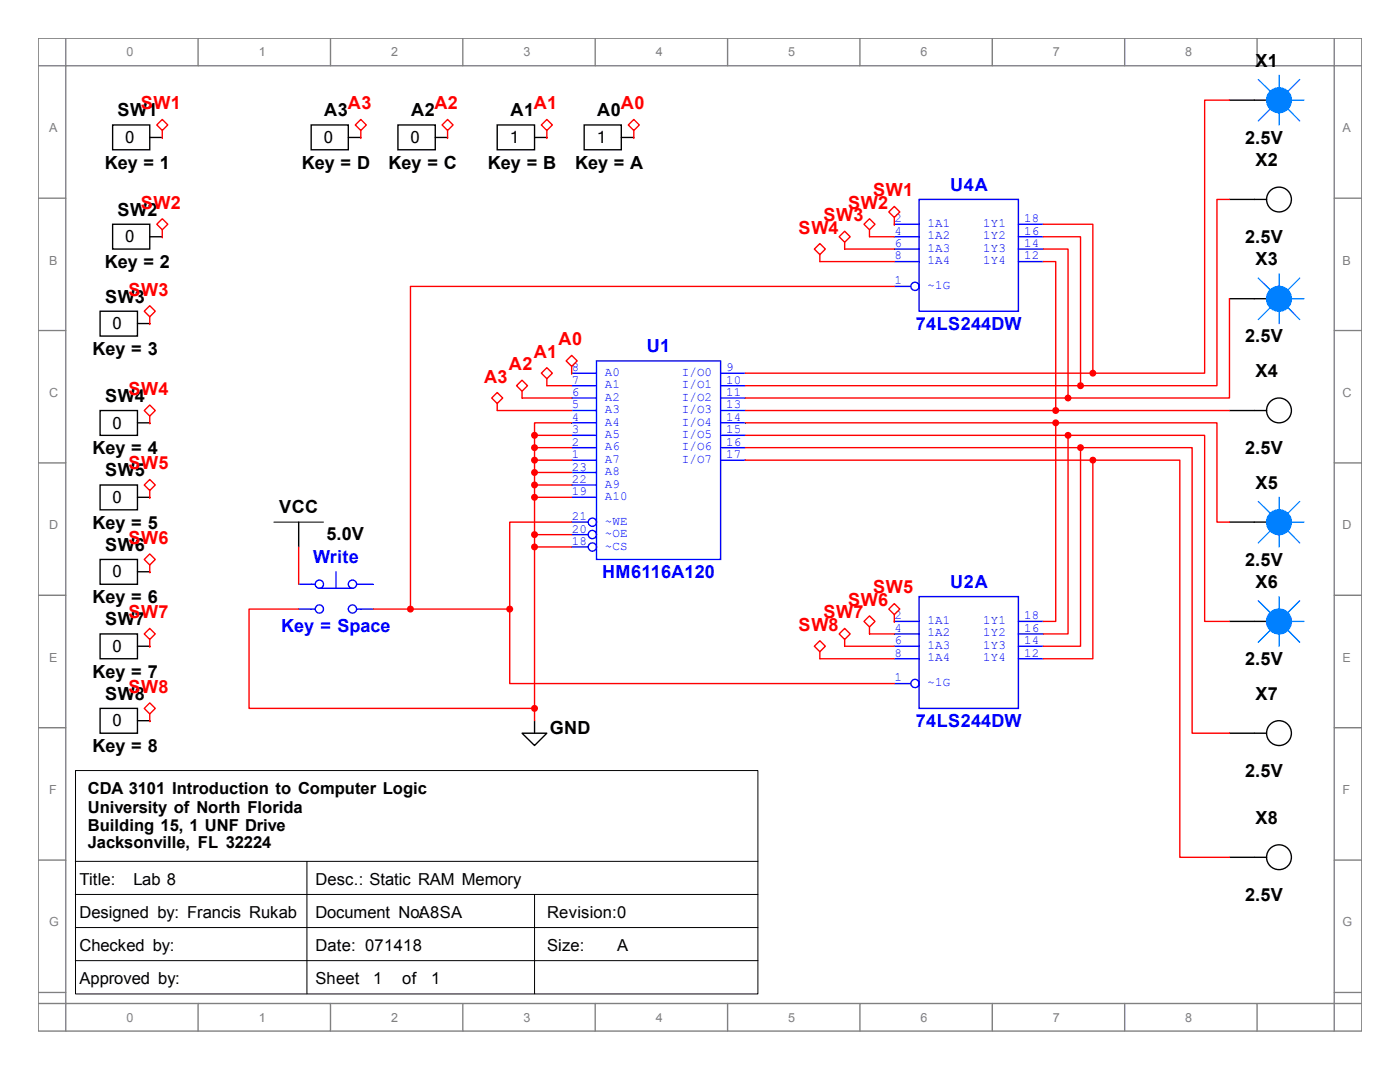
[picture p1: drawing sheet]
<svg xmlns="http://www.w3.org/2000/svg" width="279mm" height="216mm" viewBox="0 0 279 216" stroke-linecap="round" stroke-linejoin="round" font-family="sans-serif">
<g fill="none" stroke="#808080" stroke-width=".28">
<path d="M7.6 7.6h264.2v198.1h-264.2zM7.6 13.1h264.2M13.1 7.6v198.1M39.5 7.6v5.5M66 7.6v5.5M92.4 7.6v5.5M118.8 7.6v5.5M145.2 7.6v5.5M171.6 7.6v5.5M198 7.6v5.5M224.5 7.6v5.5M250.9 7.6v5.5"/>
<path d="M266.3 7.6v198.1M7.6 39.5h5.5M266.3 39.5h5.5M7.6 66h5.5M266.3 66h5.5M7.6 92.4h5.5M266.3 92.4h5.5M7.6 118.8h5.5M266.3 118.8h5.5M7.6 145.2h5.5M266.3 145.2h5.5M7.6 171.6h5.5"/>
<path d="M266.3 171.6h5.5M7.6 198h5.5M266.3 198h5.5M7.6 200.2h264.2M39.5 200.2v5.5M66 200.2v5.5M92.4 200.2v5.5M118.8 200.2v5.5M145.2 200.2v5.5M171.6 200.2v5.5M198 200.2v5.5M224.5 200.2v5.5"/>
<path d="M250.9 200.2v5.5"/>
</g>
<path d="M15.1 153.8h136.2v44.5h-136.2zM15 171.9h136.3M15 178.5h136.3M61.3 171.9v26.4M106.7 178.5v19.8M15 185.1h136.3M15 191.7h136.3" fill="none" stroke="#000" stroke-width=".2"/>
<path d="M119 72h24.8v39.6h-24.8z" fill="none" stroke="#00f" stroke-width=".28"/>
<path d="M114.1 96.8h4.9" fill="none" stroke="#00f" stroke-width=".28"/>
<path d="M114.1 94.3h4.9" fill="none" stroke="#00f" stroke-width=".28"/>
<path d="M114.1 91.8h4.9" fill="none" stroke="#00f" stroke-width=".28"/>
<path d="M114.1 84.4h4.9" fill="none" stroke="#00f" stroke-width=".28"/>
<path d="M114.1 86.9h4.9" fill="none" stroke="#00f" stroke-width=".28"/>
<path d="M114.1 89.3h4.9" fill="none" stroke="#00f" stroke-width=".28"/>
<path d="M114.1 81.9h4.9" fill="none" stroke="#00f" stroke-width=".28"/>
<path d="M114.1 77h4.9" fill="none" stroke="#00f" stroke-width=".28"/>
<path d="M114.1 79.4h4.9" fill="none" stroke="#00f" stroke-width=".28"/>
<path d="M114.1 74.5h4.9" fill="none" stroke="#00f" stroke-width=".28"/>
<g fill="none" stroke="#00f" stroke-width=".28">
<path d="M114.1 106.7h3.3"/>
<circle cx="118.2" cy="106.7" r=".82"/>
</g>
<g fill="none" stroke="#00f" stroke-width=".28">
<path d="M114.1 109.1h3.3"/>
<circle cx="118.2" cy="109.2" r=".82"/>
</g>
<path d="M114.1 99.2h4.9" fill="none" stroke="#00f" stroke-width=".28"/>
<path d="M143.8 74.5h5" fill="none" stroke="#00f" stroke-width=".28"/>
<path d="M143.8 77h5" fill="none" stroke="#00f" stroke-width=".28"/>
<path d="M143.8 79.4h5" fill="none" stroke="#00f" stroke-width=".28"/>
<path d="M143.8 81.9h5" fill="none" stroke="#00f" stroke-width=".28"/>
<path d="M143.8 84.4h5" fill="none" stroke="#00f" stroke-width=".28"/>
<path d="M143.8 86.9h5" fill="none" stroke="#00f" stroke-width=".28"/>
<path d="M143.8 89.3h5" fill="none" stroke="#00f" stroke-width=".28"/>
<path d="M143.8 91.8h5" fill="none" stroke="#00f" stroke-width=".28"/>
<g fill="none" stroke="#00f" stroke-width=".28">
<path d="M114.1 104.2h3.3M183.4 119h19.8v22.4h-19.8z"/>
<circle cx="118.2" cy="104.2" r=".82"/>
</g>
<path d="M203.2 124h5" fill="none" stroke="#00f" stroke-width=".28"/>
<path d="M203.2 126.5h5" fill="none" stroke="#00f" stroke-width=".28"/>
<path d="M203.2 128.9h5" fill="none" stroke="#00f" stroke-width=".28"/>
<path d="M203.2 131.4h5" fill="none" stroke="#00f" stroke-width=".28"/>
<path d="M178.5 124h4.9" fill="none" stroke="#00f" stroke-width=".28"/>
<path d="M178.5 126.5h4.9" fill="none" stroke="#00f" stroke-width=".28"/>
<path d="M178.5 128.9h4.9" fill="none" stroke="#00f" stroke-width=".28"/>
<path d="M178.5 131.4h4.9" fill="none" stroke="#00f" stroke-width=".28"/>
<g fill="none" stroke="#00f" stroke-width=".28">
<path d="M178.5 136.4h3.3"/>
<circle cx="182.6" cy="136.4" r=".82"/>
</g>
<path d="M250.3 20h2.5" fill="none" stroke="#000" stroke-width=".28"/>
<path d="M251.1 15.9l2.5 2.4M255.3 15v2.5M257.7 20h2.5M259.4 15.9l-2.5 2.4M253.6 21.6l-2.5 2.5M255.3 22.5v2.4M256.9 21.6l2.5 2.5" fill="none" stroke="#0080ff" stroke-width=".28"/>
<circle cx="255.3" cy="20" r="2.47" fill="#0080ff"/>
<g fill="none" stroke="#0080ff" stroke-width=".28">
<path d="M251.1 55.5l2.5 2.5M255.3 54.7v2.4M257.7 59.6h2.5M259.4 55.5l-2.5 2.5M253.6 61.3l-2.5 2.5M255.3 62.1v2.5M256.9 61.3l2.5 2.5"/>
<circle cx="255.3" cy="20" r="2.47"/>
</g>
<g fill="none" stroke="#000" stroke-width=".28">
<path d="M245.4 20h4.9M245.4 39.8h7.4M250.3 59.6h2.5"/>
<circle cx="255.3" cy="39.8" r="2.47"/>
</g>
<circle cx="255.3" cy="59.6" r="2.47" fill="#0080ff"/>
<g fill="none" stroke="#0080ff" stroke-width=".28">
<path d="M255.3 99.2v2.5M251.1 100.1l2.5 2.4M253.6 105.8l-2.5 2.5M255.3 106.7v2.4M256.9 105.8l2.5 2.5M257.7 104.2h2.5M259.4 100.1l-2.5 2.4"/>
<circle cx="255.3" cy="59.6" r="2.47"/>
</g>
<g fill="none" stroke="#000" stroke-width=".28">
<path d="M245.4 59.6h4.9M245.4 81.9h7.4M250.3 104.2h2.5"/>
<circle cx="255.2" cy="81.9" r="2.48"/>
</g>
<circle cx="255.3" cy="104.2" r="2.47" fill="#0080ff"/>
<g fill="none" stroke="#0080ff" stroke-width=".28">
<path d="M251.1 119.9l2.5 2.4M255.3 119v2.5M259.4 119.9l-2.5 2.4M253.6 125.6l-2.5 2.5M255.3 126.5v2.4M256.9 125.6l2.5 2.5M257.7 124h2.5"/>
<circle cx="255.3" cy="104.2" r="2.47"/>
</g>
<path d="M245.4 104.2h4.9M250.3 124h2.5" fill="none" stroke="#000" stroke-width=".28"/>
<circle cx="255.3" cy="124" r="2.47" fill="#0080ff"/>
<circle cx="255.3" cy="124" r="2.47" fill="none" stroke="#0080ff" stroke-width=".28"/>
<g fill="none" stroke="#000" stroke-width=".28">
<path d="M22.5 24.9h7.4v5h-7.4zM29.9 27.4h2.5M22.5 44.7h7.4v5h-7.4zM29.9 47.2h2.5M20 62.1h7.4v5h-7.4zM27.4 64.6h2.5M20 81.9h7.4v5h-7.4zM20 96.8h7.4v4.9h-7.4zM27.4 84.4h2.5M27.4 99.2h2.5M20 111.6h7.4v5h-7.4zM27.4 114.1h2.5"/>
<path d="M20 126.5h7.4v4.9h-7.4zM27.4 128.9h2.5M245.4 124h4.9M20 141.4h7.4v4.9h-7.4zM27.4 143.8h2.5M245.4 146.3h7.4M245.4 171.1h7.4"/>
<circle cx="255.2" cy="146.3" r="2.48"/>
<circle cx="255.2" cy="171" r="2.48"/>
</g>
<path d="M31.3 24.9l1.1-1.1 1.1 1.1-1.1 1.1z" fill="none" stroke="#f00" stroke-width=".28"/>
<path d="M32.4 27.4h.1M32.4 26v1.4M32.4 43.6l1.1 1.1-1.1 1.1-1.1-1.1z" fill="none" stroke="#f00" stroke-width=".28"/>
<path d="M32.4 47.2h.1M32.4 45.8v1.4M28.8 62.1l1.1-1.1 1.1 1.1-1.1 1.1z" fill="none" stroke="#f00" stroke-width=".28"/>
<path d="M29.9 64.6h.1M29.9 63.2v1.4M28.8 81.9l1.1-1.1 1.1 1.1-1.1 1.1z" fill="none" stroke="#f00" stroke-width=".28"/>
<path d="M28.8 96.8l1.1-1.1 1.1 1.1-1.1 1.1zM29.9 84.4h.1M29.9 83v1.4" fill="none" stroke="#f00" stroke-width=".28"/>
<path d="M29.9 99.2h.1M29.9 97.9v1.3M28.8 111.6l1.1-1.1 1.1 1.1-1.1 1.1z" fill="none" stroke="#f00" stroke-width=".28"/>
<path d="M29.9 114.1h.1M29.9 112.7v1.4M28.8 126.5l1.1-1.1 1.1 1.1-1.1 1.1z" fill="none" stroke="#f00" stroke-width=".28"/>
<path d="M29.9 128.9h.1M29.9 127.6v1.3M28.8 141.4l1.1-1.1 1.1 1.1-1.1 1.1z" fill="none" stroke="#f00" stroke-width=".28"/>
<path d="M113 72l1.1-1.1 1.1 1.1-1.1 1.1zM29.9 143.8h.1M29.9 142.5v1.3" fill="none" stroke="#f00" stroke-width=".28"/>
<path d="M108 74.5l1.1-1.1 1.1 1.1-1.1 1.1zM114.1 74.5h.1M114.1 73.1v1.4" fill="none" stroke="#f00" stroke-width=".28"/>
<path d="M103.1 77l1.1-1.1 1.1 1.1-1.1 1.1zM109.1 75.6v1.4h5" fill="none" stroke="#f00" stroke-width=".28"/>
<path d="M98.1 79.4l1.1-1.1 1.1 1.1-1.1 1.1zM104.2 78.1v1.3h9.9" fill="none" stroke="#f00" stroke-width=".28"/>
<path d="M99.2 80.5v1.4h14.9M177.4 121.5l1.1-1.1 1.1 1.1-1.1 1.1z" fill="none" stroke="#f00" stroke-width=".28"/>
<path d="M172.4 124l1.1-1.1 1.1 1.1-1.1 1.1zM178.5 124h.1M178.5 122.6v1.4" fill="none" stroke="#f00" stroke-width=".28"/>
<path d="M167.5 126.5l1.1-1.1 1.1 1.1-1.1 1.1zM173.5 125.1v1.4h5" fill="none" stroke="#f00" stroke-width=".28"/>
<path d="M162.5 128.9l1.1-1.1 1.1 1.1-1.1 1.1zM168.6 127.6v1.3h9.9" fill="none" stroke="#f00" stroke-width=".28"/>
<path d="M163.6 130v1.4h14.9" fill="none" stroke="#f00" stroke-width=".28"/>
<path d="M104.2 146.3h4.9l-2.4 2.5zM106.7 143.8v2.5" fill="none" stroke="#000" stroke-width=".28"/>
<circle cx="106.7" cy="99.2" r=".55" fill="#f00"/>
<g fill="none" stroke="#f00" stroke-width=".28">
<path d="M106.7 99.2h7.4"/>
<circle cx="106.7" cy="99.2" r=".55"/>
</g>
<circle cx="106.7" cy="96.8" r=".56" fill="#f00"/>
<g fill="none" stroke="#f00" stroke-width=".28">
<path d="M114.1 96.8h-7.4v2.4"/>
<circle cx="106.7" cy="96.8" r=".56"/>
</g>
<circle cx="106.7" cy="94.3" r=".55" fill="#f00"/>
<g fill="none" stroke="#f00" stroke-width=".28">
<path d="M114.1 94.3h-7.4v2.5"/>
<circle cx="106.7" cy="94.3" r=".55"/>
</g>
<circle cx="106.7" cy="91.8" r=".56" fill="#f00"/>
<g fill="none" stroke="#f00" stroke-width=".28">
<path d="M114.1 91.8h-7.4v2.5"/>
<circle cx="106.7" cy="91.8" r=".56"/>
</g>
<circle cx="106.7" cy="89.3" r=".55" fill="#f00"/>
<g fill="none" stroke="#f00" stroke-width=".28">
<path d="M114.1 89.3h-7.4v2.5"/>
<circle cx="106.7" cy="89.3" r=".55"/>
</g>
<circle cx="106.7" cy="86.9" r=".56" fill="#f00"/>
<g fill="none" stroke="#f00" stroke-width=".28">
<path d="M106.7 86.9h7.4M106.7 86.9v2.4M114.1 84.4h-7.4v2.5"/>
<circle cx="106.7" cy="86.9" r=".56"/>
</g>
<circle cx="106.7" cy="109.1" r=".55" fill="#f00"/>
<g fill="none" stroke="#f00" stroke-width=".28">
<path d="M106.7 109.1h7.4"/>
<circle cx="106.7" cy="109.1" r=".55"/>
</g>
<path d="M183.4 39.8h19.8v22.3h-19.8z" fill="none" stroke="#00f" stroke-width=".28"/>
<path d="M203.2 44.7h5" fill="none" stroke="#00f" stroke-width=".28"/>
<path d="M203.2 47.2h5" fill="none" stroke="#00f" stroke-width=".28"/>
<path d="M203.2 49.7h5" fill="none" stroke="#00f" stroke-width=".28"/>
<path d="M203.2 52.2h5" fill="none" stroke="#00f" stroke-width=".28"/>
<path d="M178.5 44.7h4.9" fill="none" stroke="#00f" stroke-width=".28"/>
<path d="M178.5 47.2h4.9" fill="none" stroke="#00f" stroke-width=".28"/>
<path d="M178.5 49.7h4.9" fill="none" stroke="#00f" stroke-width=".28"/>
<path d="M178.5 52.2h4.9" fill="none" stroke="#00f" stroke-width=".28"/>
<g fill="none" stroke="#00f" stroke-width=".28">
<path d="M178.5 57.1h3.3"/>
<circle cx="182.6" cy="57.1" r=".82"/>
</g>
<path d="M177.4 42.3l1.1-1.1 1.1 1.1-1.1 1.1z" fill="none" stroke="#f00" stroke-width=".28"/>
<path d="M172.4 44.7l1.1-1.1 1.1 1.1-1.1 1.1zM178.5 44.7h.1M178.5 43.4v1.3" fill="none" stroke="#f00" stroke-width=".28"/>
<path d="M167.5 47.2l1.1-1.1 1.1 1.1-1.1 1.1zM173.5 45.8v1.4h5" fill="none" stroke="#f00" stroke-width=".28"/>
<path d="M162.5 49.7l1.1-1.1 1.1 1.1-1.1 1.1zM168.6 48.3v1.4h9.9" fill="none" stroke="#f00" stroke-width=".28"/>
<path d="M125.4 24.9l1.1-1.1 1.1 1.1-1.1 1.1zM163.6 50.8v1.4h14.9" fill="none" stroke="#f00" stroke-width=".28"/>
<path d="M62.1 24.9h7.4v5h-7.4zM69.5 27.4h2.5M79.4 24.9h7.5v5h-7.5zM86.9 27.4h2.4M99.2 24.9h7.5v5h-7.5zM106.7 27.4h2.4M116.6 24.9h7.4v5h-7.4zM124 27.4h2.5" fill="none" stroke="#000" stroke-width=".28"/>
<path d="M108 24.9l1.1-1.1 1.1 1.1-1.1 1.1zM126.5 27.4h.1M126.5 26v1.4" fill="none" stroke="#f00" stroke-width=".28"/>
<path d="M88.2 24.9l1.1-1.1 1.1 1.1-1.1 1.1zM109.1 27.4h.1M109.1 26v1.4" fill="none" stroke="#f00" stroke-width=".28"/>
<path d="M70.9 24.9l1.1-1.1 1.1 1.1-1.1 1.1zM89.3 27.4h.1M89.3 26v1.4" fill="none" stroke="#f00" stroke-width=".28"/>
<path d="M72 27.4h.1M72 26v1.4" fill="none" stroke="#f00" stroke-width=".28"/>
<circle cx="210.7" cy="81.9" r=".56" fill="#f00"/>
<g fill="none" stroke="#f00" stroke-width=".28">
<path d="M208.2 52.2h2.5v29.7M148.8 81.9h96.6"/>
<circle cx="210.7" cy="81.9" r=".56"/>
</g>
<circle cx="213.2" cy="79.4" r=".55" fill="#f00"/>
<g fill="none" stroke="#f00" stroke-width=".28">
<path d="M208.2 49.7h4.9v29.7M245.4 59.6v19.8h-32.3M148.8 79.4h64.3"/>
<circle cx="213.2" cy="79.4" r=".55"/>
</g>
<circle cx="215.6" cy="77" r=".56" fill="#f00"/>
<g fill="none" stroke="#f00" stroke-width=".28">
<path d="M245.4 39.8h-2.5v37.2h-27.3M208.2 47.2h7.4v29.8M148.8 77h66.8"/>
<circle cx="215.6" cy="77" r=".56"/>
</g>
<circle cx="218.1" cy="74.5" r=".55" fill="#f00"/>
<g fill="none" stroke="#f00" stroke-width=".28">
<path d="M245.4 20h-5v54.5h-22.3M208.2 44.7h9.9v29.8M148.8 74.5h69.3"/>
<circle cx="218.1" cy="74.5" r=".55"/>
</g>
<circle cx="106.7" cy="106.7" r=".56" fill="#f00"/>
<g fill="none" stroke="#f00" stroke-width=".28">
<path d="M106.7 99.2v9.9M106.7 106.7h7.4"/>
<circle cx="106.7" cy="106.7" r=".56"/>
</g>
<circle cx="210.7" cy="84.4" r=".55" fill="#f00"/>
<g fill="none" stroke="#f00" stroke-width=".28">
<path d="M148.8 84.4h61.9M210.7 84.4h32.2v19.8h2.5M210.7 84.4v39.6h-2.5"/>
<circle cx="210.7" cy="84.4" r=".55"/>
</g>
<circle cx="213.1" cy="86.9" r=".55" fill="#f00"/>
<g fill="none" stroke="#f00" stroke-width=".28">
<path d="M148.8 86.9h64.3M213.1 86.9h27.3v37.1h5M213.1 86.9v39.6h-4.9"/>
<circle cx="213.1" cy="86.9" r=".55"/>
</g>
<circle cx="215.6" cy="89.3" r=".55" fill="#f00"/>
<g fill="none" stroke="#f00" stroke-width=".28">
<path d="M148.8 89.3h66.8M215.6 89.3h22.3v57h7.5M215.6 89.3v39.6h-7.4"/>
<circle cx="215.6" cy="89.3" r=".55"/>
</g>
<circle cx="218.1" cy="91.8" r=".55" fill="#f00"/>
<g fill="none" stroke="#f00" stroke-width=".28">
<path d="M148.8 91.8h69.3M218.1 91.8h17.4v79.3h9.9M218.1 91.8v39.6h-9.9"/>
<circle cx="218.1" cy="91.8" r=".55"/>
</g>
<path d="M54.7 104.2h9.9" fill="none" stroke="#000" stroke-width=".2"/>
<path d="M59.6 104.2v4.9" fill="none" stroke="#000" stroke-width=".28"/>
<g fill="none" stroke="#00f" stroke-width=".28">
<path d="M62.1 116.6h.8M63.8 117.4h6.6M67.1 114.1v3.3M71.2 116.6h.8M62.1 121.5h.8M71.2 121.5h.8"/>
<circle cx="63.7" cy="116.6" r=".82"/>
<circle cx="70.3" cy="116.6" r=".82"/>
<circle cx="63.7" cy="121.5" r=".82"/>
<circle cx="70.3" cy="121.5" r=".82"/>
</g>
<path d="M72 116.6h2.5" fill="none" stroke="#00f" stroke-width=".28"/>
<path d="M72 121.5h2.5" fill="none" stroke="#00f" stroke-width=".28"/>
<path d="M59.6 116.6h2.5" fill="none" stroke="#00f" stroke-width=".28"/>
<path d="M59.6 121.5h2.5" fill="none" stroke="#00f" stroke-width=".28"/>
<path d="M59.6 109.1v7.5" fill="none" stroke="#f00" stroke-width=".28"/>
<circle cx="106.7" cy="141.3" r=".56" fill="#f00"/>
<g fill="none" stroke="#f00" stroke-width=".28">
<path d="M106.7 109.1v34.7M59.6 121.5h-9.9v19.9h57"/>
<circle cx="106.7" cy="141.3" r=".56"/>
</g>
<circle cx="101.7" cy="121.5" r=".56" fill="#f00"/>
<g fill="none" stroke="#f00" stroke-width=".28">
<path d="M114.1 104.2h-12.4v32.2h76.8"/>
<circle cx="101.7" cy="121.5" r=".56"/>
</g>
<circle cx="81.9" cy="121.5" r=".56" fill="#f00"/>
<g fill="none" stroke="#f00" stroke-width=".28">
<path d="M178.5 57.1h-96.6v64.4M74.5 121.5h27.2"/>
<circle cx="81.9" cy="121.5" r=".56"/>
</g>
<g font-size="3.6">
<text x="250.6" y="13.3">X1</text>
<text x="23.5" y="23.2">SW1</text>
<text x="64.7" y="23.2">A3</text>
<text x="82.1" y="23.2">A2</text>
<text x="101.9" y="23.2">A1</text>
<text x="119.2" y="23.2">A0</text>
<text x="248.5" y="28.7">2.5V</text>
<text x="20.9" y="33.7">Key = 1</text>
<text x="60.2" y="33.7">Key = D</text>
<text x="77.6" y="33.7">Key = C</text>
<text x="97.4" y="33.7">Key = B</text>
<text x="114.8" y="33.7">Key = A</text>
<text x="250.6" y="33.1">X2</text>
<text x="23.5" y="43">SW2</text>
<text x="20.9" y="53.5">Key = 2</text>
<text x="248.5" y="48.5">2.5V</text>
<text x="250.6" y="52.9">X3</text>
<text x="21" y="60.4">SW3</text>
<text x="18.5" y="70.8">Key = 3</text>
<text x="248.5" y="68.3">2.5V</text>
<text x="250.6" y="75.2">X4</text>
<text x="21" y="80.2">SW4</text>
<text x="18.5" y="90.6">Key = 4</text>
<text x="21" y="95">SW5</text>
<text x="248.5" y="90.6">2.5V</text>
<text x="250.6" y="97.5">X5</text>
<text x="18.5" y="105.5">Key = 5</text>
<text x="55.7" y="102.4">VCC</text>
<text x="65.2" y="107.7">5.0V</text>
<text x="21" y="109.9">SW6</text>
<text x="248.5" y="112.9">2.5V</text>
<text x="250.6" y="117.3">X6</text>
<text x="18.5" y="120.4">Key = 6</text>
<text x="21" y="124.8">SW7</text>
<text x="18.5" y="135.2">Key = 7</text>
<text x="248.5" y="132.7">2.5V</text>
<text x="21" y="139.6">SW8</text>
<text x="250.6" y="139.6">X7</text>
<text x="109.7" y="146.5">GND</text>
<text x="18.5" y="150.1">Key = 8</text>
<text x="248.5" y="155">2.5V</text>
<text x="250.6" y="164.4">X8</text>
<text x="248.5" y="179.8">2.5V</text>
</g>
<g font-size="3.6" fill="#f00">
<text x="28.1" y="21.8">SW1</text>
<text x="69.4" y="21.8">A3</text>
<text x="86.7" y="21.8">A2</text>
<text x="106.5" y="21.8">A1</text>
<text x="123.9" y="21.8">A0</text>
<text x="28.1" y="41.7">SW2</text>
<text x="169.3" y="41.7">SW2</text>
<text x="174.2" y="39.2">SW1</text>
<text x="159.4" y="46.6">SW4</text>
<text x="164.3" y="44.1">SW3</text>
<text x="25.7" y="59">SW3</text>
<text x="106.5" y="71.4">A1</text>
<text x="111.5" y="68.9">A0</text>
<text x="96.6" y="76.3">A3</text>
<text x="101.6" y="73.8">A2</text>
<text x="25.7" y="78.8">SW4</text>
<text x="25.7" y="93.6">SW5</text>
<text x="25.7" y="108.5">SW6</text>
<text x="174.2" y="118.4">SW5</text>
<text x="25.7" y="123.4">SW7</text>
<text x="159.4" y="125.9">SW8</text>
<text x="164.3" y="123.4">SW7</text>
<text x="169.3" y="120.9">SW6</text>
<text x="25.7" y="138.2">SW8</text>
</g>
<g font-size="3.6" fill="#00f">
<text x="189.7" y="38.1">U4A</text>
<text x="182.8" y="65.9">74LS244DW</text>
<text x="129.1" y="70.3">U1</text>
<text x="62.5" y="112.4">Write</text>
<text x="120.2" y="115.4">HM6116A120</text>
<text x="189.7" y="117.3">U2A</text>
<text x="56.1" y="126.1">Key = Space</text>
<text x="182.8" y="145.1">74LS244DW</text>
</g>
<g font-size="3.3">
<text x="25" y="28.5">0</text>
<text x="64.6" y="28.5">0</text>
<text x="81.9" y="28.5">0</text>
<text x="101.7" y="28.5">1</text>
<text x="119.1" y="28.5">1</text>
<text x="25" y="48.3">0</text>
<text x="22.5" y="65.7">0</text>
<text x="22.5" y="85.5">0</text>
<text x="22.5" y="100.4">0</text>
<text x="22.5" y="115.2">0</text>
<text x="22.5" y="130.1">0</text>
<text x="22.5" y="144.9">0</text>
<text x="17.5" y="158.4">CDA 3101 Introduction to Computer Logic</text>
<text x="17.5" y="162.2">University of North Florida</text>
<text x="17.5" y="165.8">Building 15, 1 UNF Drive</text>
<text x="17.5" y="169.1">Jacksonville, FL 32224</text>
<text x="15.9" y="176.5">Title:</text>
<text x="26.6" y="176.5">Lab 8</text>
<text x="62.9" y="176.5">Desc.: Static RAM Memory</text>
<text x="15.9" y="183.1">Designed by: Francis Rukab</text>
<text x="62.9" y="183.1">Document No:A8SA</text>
<text x="109.2" y="183.1">Revision:0</text>
<text x="15.9" y="189.7">Checked by:</text>
<text x="62.9" y="189.7">Date: 071418</text>
<text x="109.2" y="189.7">Size:</text>
<text x="123.2" y="189.7">A</text>
<text x="15.9" y="196.3">Approved by:</text>
<text x="62.9" y="196.3">Sheet</text>
<text x="74.5" y="196.3">1</text>
<text x="80.3" y="196.3">of</text>
<text x="86.1" y="196.3">1</text>
</g>
<g font-size="2.5" fill="#808080">
<text x="25.2" y="11.2">0</text>
<text x="51.6" y="11.2">1</text>
<text x="78.1" y="11.2">2</text>
<text x="104.5" y="11.2">3</text>
<text x="130.9" y="11.2">4</text>
<text x="157.3" y="11.2">5</text>
<text x="183.7" y="11.2">6</text>
<text x="210.1" y="11.2">7</text>
<text x="236.6" y="11.2">8</text>
<text x="9.8" y="26.4">A</text>
<text x="267.9" y="26.4">A</text>
<text x="9.8" y="52.8">B</text>
<text x="267.9" y="52.8">B</text>
<text x="9.8" y="79.2">C</text>
<text x="267.9" y="79.2">C</text>
<text x="9.8" y="105.6">D</text>
<text x="267.9" y="105.6">D</text>
<text x="9.8" y="132">E</text>
<text x="267.9" y="132">E</text>
<text x="9.8" y="158.5">F</text>
<text x="267.9" y="158.5">F</text>
<text x="9.8" y="184.9">G</text>
<text x="267.9" y="184.9">G</text>
<text x="25.2" y="203.8">0</text>
<text x="51.6" y="203.8">1</text>
<text x="78.1" y="203.8">2</text>
<text x="104.5" y="203.8">3</text>
<text x="130.9" y="203.8">4</text>
<text x="157.3" y="203.8">5</text>
<text x="183.7" y="203.8">6</text>
<text x="210.1" y="203.8">7</text>
<text x="236.6" y="203.8">8</text>
</g>
<g font-size="2.5" fill="#00f">
<text x="178.5" y="44.4">2</text>
<text x="178.5" y="46.8">4</text>
<text x="185.1" y="45.3">1A1</text>
<text x="185.1" y="47.8">1A2</text>
<text x="196.2" y="45.3">1Y1</text>
<text x="196.2" y="47.8">1Y2</text>
<text x="204.4" y="44.4">18</text>
<text x="204.4" y="46.8">16</text>
<text x="178.5" y="49.3">6</text>
<text x="178.5" y="51.8">8</text>
<text x="185.1" y="50.2">1A3</text>
<text x="185.1" y="52.7">1A4</text>
<text x="196.2" y="50.2">1Y3</text>
<text x="196.2" y="52.7">1Y4</text>
<text x="204.4" y="49.3">14</text>
<text x="204.4" y="51.8">12</text>
<text x="178.5" y="56.7">1</text>
<text x="185.1" y="57.7">~1G</text>
<text x="114.1" y="76.5">7</text>
<text x="114.1" y="74.1">8</text>
<text x="120.7" y="77.5">A1</text>
<text x="120.7" y="75">A0</text>
<text x="136.1" y="75">I/O0</text>
<text x="136.1" y="77.5">I/O1</text>
<text x="144.9" y="74.1">9</text>
<text x="144.9" y="76.5">10</text>
<text x="114.1" y="84">4</text>
<text x="114.1" y="81.5">5</text>
<text x="114.1" y="79">6</text>
<text x="120.7" y="82.4">A3</text>
<text x="120.7" y="80">A2</text>
<text x="136.1" y="80">I/O2</text>
<text x="136.1" y="82.4">I/O3</text>
<text x="144.9" y="79">11</text>
<text x="144.9" y="81.5">13</text>
<text x="144.9" y="84">14</text>
<text x="114.1" y="86.4">3</text>
<text x="114.1" y="88.9">2</text>
<text x="120.7" y="84.9">A4</text>
<text x="120.7" y="87.4">A5</text>
<text x="120.7" y="89.9">A6</text>
<text x="136.1" y="84.9">I/O4</text>
<text x="136.1" y="87.4">I/O5</text>
<text x="136.1" y="89.9">I/O6</text>
<text x="144.9" y="86.4">15</text>
<text x="144.9" y="88.9">16</text>
<text x="114.1" y="93.9">23</text>
<text x="114.1" y="91.4">1</text>
<text x="120.7" y="94.8">A8</text>
<text x="120.7" y="92.3">A7</text>
<text x="136.1" y="92.3">I/O7</text>
<text x="144.9" y="91.4">17</text>
<text x="114.1" y="96.4">22</text>
<text x="114.1" y="98.8">19</text>
<text x="120.7" y="97.3">A9</text>
<text x="120.7" y="99.8">A10</text>
<text x="114.1" y="106.3">20</text>
<text x="114.1" y="103.8">21</text>
<text x="120.7" y="107.2">~OE</text>
<text x="120.7" y="104.7">~WE</text>
<text x="114.1" y="108.8">18</text>
<text x="120.7" y="109.7">~CS</text>
<text x="178.5" y="123.6">2</text>
<text x="185.1" y="124.5">1A1</text>
<text x="196.2" y="124.5">1Y1</text>
<text x="204.4" y="123.6">18</text>
<text x="178.5" y="126.1">4</text>
<text x="178.5" y="128.6">6</text>
<text x="178.5" y="131">8</text>
<text x="185.1" y="127">1A2</text>
<text x="185.1" y="129.5">1A3</text>
<text x="185.1" y="132">1A4</text>
<text x="196.2" y="127">1Y2</text>
<text x="196.2" y="129.5">1Y3</text>
<text x="196.2" y="132">1Y4</text>
<text x="204.4" y="126.1">16</text>
<text x="204.4" y="128.6">14</text>
<text x="204.4" y="131">12</text>
<text x="178.5" y="136">1</text>
<text x="185.1" y="136.9">~1G</text>
</g>
</svg>
